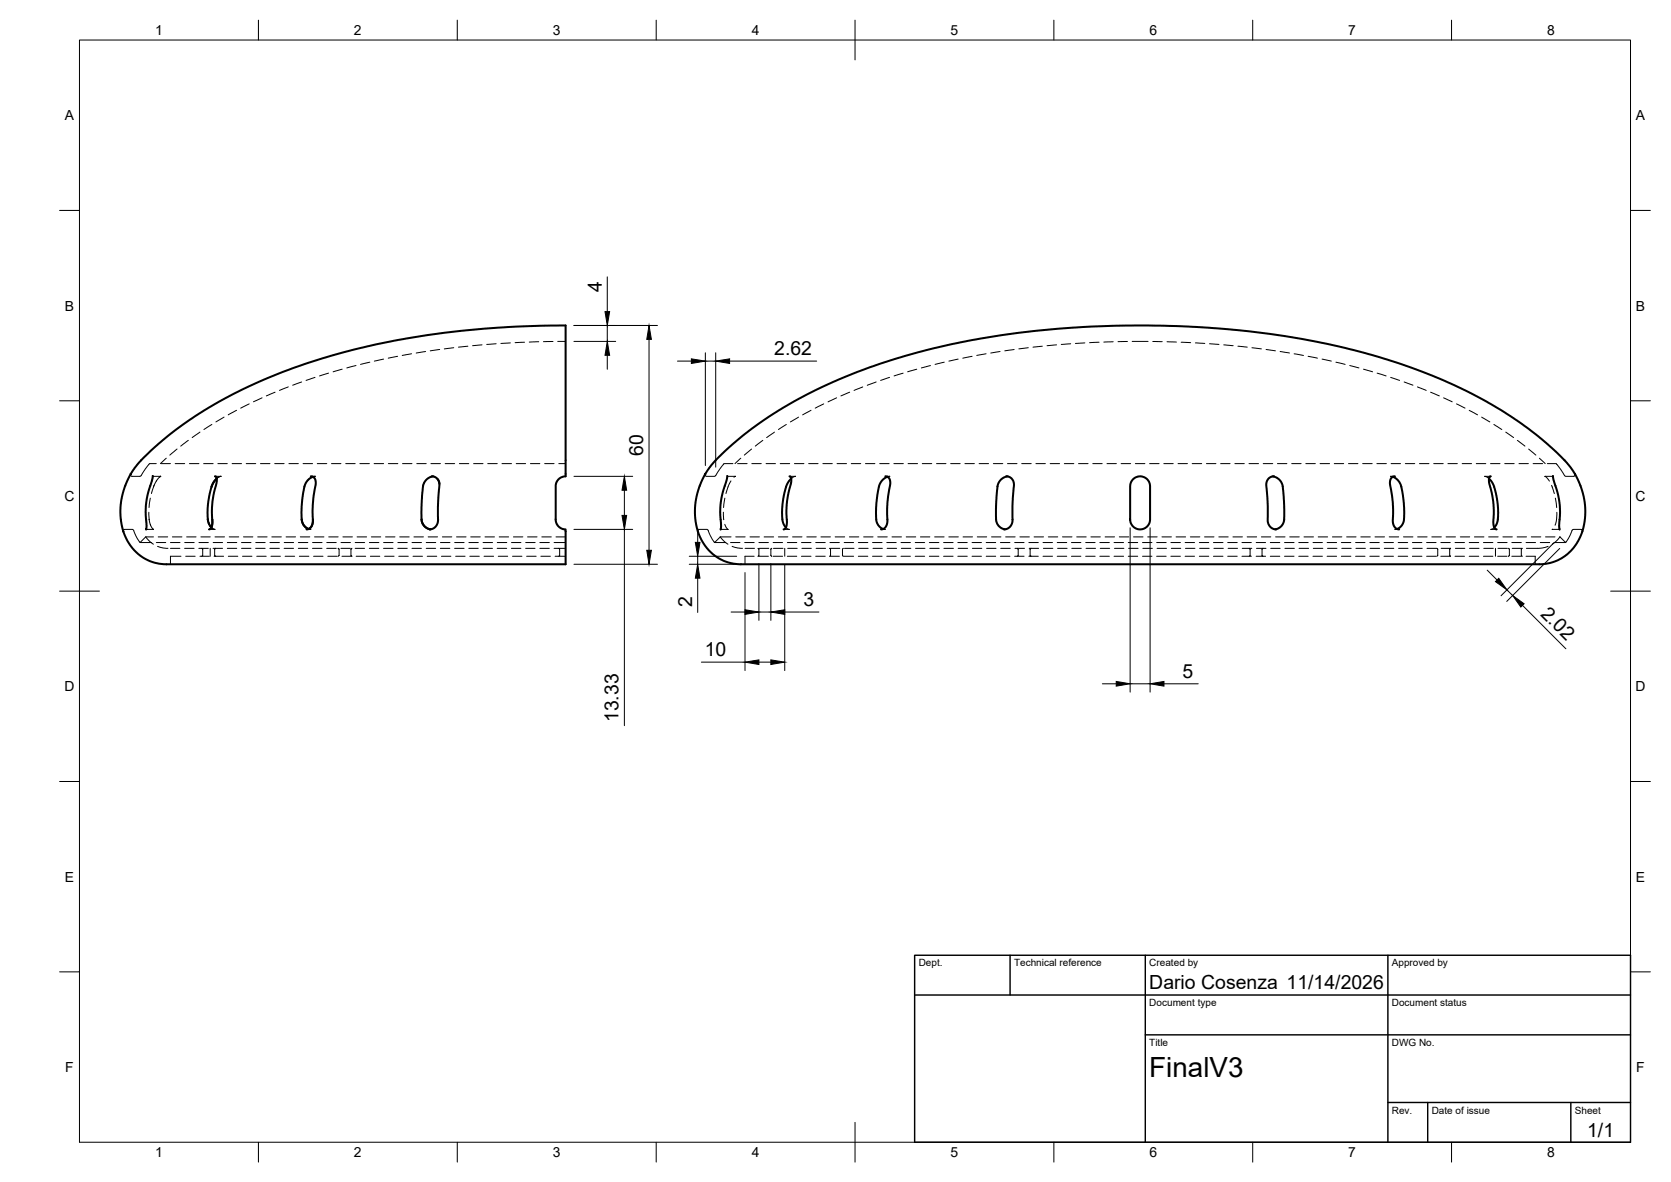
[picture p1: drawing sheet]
<svg xmlns="http://www.w3.org/2000/svg" width="420mm" height="297mm" viewBox="0 0 420 297" stroke-linecap="round" stroke-linejoin="round" font-family="sans-serif">
<!-- layer: Visible -->
<g fill="none" stroke="#000" stroke-width=".51">
<path d="M32.9 119.1h.1M35.9 115.3l3-3 3.9-3.2 4.9-3.6 3.6-2.3 9.2-5.1 10.6-4.6 5.7-2.1 6.1-1.9 11.2-2.9 13.3-2.4 12-1.4a205.9 205.9 0 0 1 22.8-.9v37.6a.23 .23 0 0 1-.1 .3 .23 .23 0 0 1-.3-.1l-1.2 .6-.6 .7-.3 .8v9l.3 .9 .5 .7 .7 .4 1 .2v8.8h-100.7l-1.5-.1-2.3-.7-1.6-.8-1.6-1.1-1.2-1.4-1.2-1.7-.9-1.8-.5-1.9-.4-2.2v-2.5l.2-2.1 .6-2.2 1.7-4.1 1.7-2.4zM38.4 119.6l-1.6 6.7-.2 2.1 .3 3.6-.2 1.1M54 119.7l.4 .3 .1 1-1.1 5-.1 2.2 .1 2.4M78.1 119.7l1 .4 .3 1-.8 6 .1 3.5M78.7 119.8l-.3 .1M78.7 119.8l-1 .6-.8 1-.7 2.9-.4 3.1 .1 3.2 .2 .9 .6 .8a1.01 1.01 0 0 0 1.1 .5 1.01 1.01 0 0 0 .7-1.1l.2-1.1M108.5 119.7l1.3 .4 .4 .6 .3 .7-.4 5.9 .1 3.4-.2 .8-.4 .8-.7 .5-.9 .2M108.8 119.7l-1.2 .5-1 1.2-.3 1.1-.3 3.3 .1 5.3 .3 .8 .6 .6 1.2 .5M177.3 119.1h.1M180.3 115.3l3.1-3 3.9-3.2 4.9-3.6 3.5-2.3 9.3-5.1 10.5-4.6 5.8-2.1 6.1-1.9 11.2-2.9 13.2-2.4 12.1-1.4a233.9 233.9 0 0 1 77.4 5.4 121.8 121.8 0 0 1 44.8 20.9l6.4 5.7 1.5 1.5 1.6 2.1 1.2 2.2 .8 2 .6 2.3 .4 2.7-.1 3.3-.6 2.5-1 2.5-1.3 1.9-1.6 1.6-2.3 1.4-2 .7-2.2 .3h-201.6l-1.5-.1-3.1-1.1-1.6-1-1.6-1.4-1.2-1.6-.9-1.6-.6-1.6-.5-2.1-.2-2.3 .1-2.2 .3-1.9 .8-2.6 1.8-3.8zM182.9 119.6l-1.7 6.7-.1 2.1 .2 3.6-.1 1.1"/>
<path d="M198.5 119.7l.4 .3 .1 1-.9 3.4-.3 2.4v5.1l-.3 .9-.5 .2M222.6 119.7l.8 .3 .5 1.1-.8 5.4v4.5l-.4 1.4-.5 .4-.7 .2M223.1 119.8l-1.1 .7-.8 1.2-.8 4.6v4.7l.7 1.3 1 .6M253 119.7l1.2 .4 .5 .6 .2 .7-.3 5.7v3.8l-.2 .8-.5 .8-.9 .5h-.6M253.3 119.7l-1.3 .5-1 1.3-.5 4.6v5l.8 1.3 .6 .4 .8 .2M320.1 119.7l1.2 .5 1 1.3 .6 4.6-.1 5-.8 1.3-.6 .4-.8 .2M320.4 119.7l-1.3 .4-.5 .6-.2 .7 .4 5.7-.1 3.8 .3 .8 .5 .8 .8 .5h.6M350.2 119.8l1.1 .7 .8 1.2 .9 4.6v4.7l-.8 1.3-.9 .6M350.7 119.7l-.8 .3-.4 1.1 .7 5.4v4.5l.5 1.4 .4 .4 .7 .2M374.8 119.7l-.3 .3-.1 1 .8 3.4 .3 2.4v5.1l.3 .9 .5 .2M390.5 119.6l1.6 6.7 .2 2.1-.3 3.6 .2 1.1M31 133.5v.1"/>
<path d="M52.3 130.5v.4M52.3 130.5l.6 1.7a.24 .24 0 0 0 .3 .3 .24 .24 0 0 0 .1-.4l.1-1.5M52.4 131.3l.2 .4M52.8 132l.2 .4M53.4 130.6l-.2 1.8-.4 .6h-.2M54.5 120.3l-1.1 1.4-.7 2.4-.5 3.8 .1 2.6M78.7 130.6l-.1 1-.3 .8-.7 .5-.5 .1M110 120.4l.5 1.2M198.9 120.3l-.8 .9-.4 1-.9 4.4-.1 4 .3 1 .6 1M284.8 120.5l1.3-.7h1.2l1.1 .6 .7 1.1v9.6l-.3 .8-.5 .6-1.1 .5h-1l-.8-.3-.7-.6-.5-1v-9l.2-1zM374.4 120.3l.8 .9 .4 1 1 4.4v4l-.2 1-.7 1"/>
</g>
<!-- layer: Hidden -->
<g fill="none" stroke="#000" stroke-width=".25">
<path d="M65.9 100l-2.2 1M69.2 98.6l-2.2 .9M72.5 97.2l-2.2 .9M75.8 96l-2.2 .8M79.2 94.8l-2.2 .8M82.6 93.8l-2.3 .7M86 92.8l-2.2 .6M89.5 91.8l-2.3 .7M93 91l-2.3 .6M96.5 90.2l-2.4 .5M100 89.5l-2.4 .5M103.5 88.9l-2.4 .4"/>
<path d="M107 88.3l-2.4 .4M110.6 87.8l-2.4 .4M114.1 87.4l-2.4 .3M117.6 87l-2.3 .2M121.2 86.7l-2.4 .2M124.8 86.4l-2.4 .2M128.3 86.2l-2.4 .1M131.9 86l-2.4 .1M135.5 85.9l-2.4 .1M139 85.8l-2.3 .1M140.2 85.8h2M210.4 100l-2.2 1"/>
<path d="M213.6 98.6l-2.2 .9M216.9 97.2l-2.2 .9M220.3 96l-2.2 .8M223.7 94.8l-2.3 .8M227.1 93.8l-2.3 .7M230.5 92.8l-2.3 .6M234 91.9l-2.3 .6M237.4 91l-2.3 .6M240.9 90.2l-2.3 .5M244.4 89.5l-2.3 .5M247.9 88.9l-2.3 .4M251.5 88.3l-2.4 .4"/>
<path d="M255 87.8l-2.4 .4M258.6 87.4l-2.4 .3M262.1 87l-2.4 .3M265.7 86.7l-2.4 .2M269.2 86.4l-2.4 .2M272.8 86.2l-2.4 .1M276.4 86l-2.4 .1M279.9 85.9l-2.4 .1M283.5 85.8l-2.4 .1M284.7 85.8h4M289.9 85.8l2.3 .1M293.4 85.9l2.4 .1"/>
<path d="M297 86l2.4 .1M300.6 86.2l2.3 .1M304.1 86.4l2.4 .2M307.7 86.7l2.4 .2M311.3 87l2.3 .2M314.8 87.4l2.4 .3M318.3 87.8l2.4 .4M321.9 88.3l2.3 .4M325.4 88.9l2.3 .4M328.9 89.5l2.4 .5M332.4 90.2l2.4 .5M335.9 91l2.3 .6"/>
<path d="M339.4 91.8l2.3 .7M342.8 92.8l2.3 .6M346.3 93.8l2.2 .7M349.7 94.8l2.2 .8M353.1 96l2.2 .8M356.4 97.2l2.2 .9M359.7 98.6l2.2 .9M363 100l2.1 1M38.4 119.6l.2 .1M38.6 119.7l-.2-.1-.3 1.5M38.6 119.7h1.8M39.3 116.5h-.7a1.69 1.69 0 0 0-2 1.2l-1.3 2h-2.2l-.2-.2v-.4"/>
<path d="M40.4 119.7l-1.1 1.2M40.4 119.7l-.3 .2M40.5 116.5h2.4M41.8 115.2l-1.5 1.3M44 116.5h2.4M44.5 112.8l-1.8 1.6M47.3 110.7l-1.9 1.4M47.6 116.5h2.4M50.3 108.6l-2 1.4M51.2 116.5h2.4M53.3 106.7l-2 1.2M54.8 116.5h2.3"/>
<path d="M56.3 104.8l-2 1.2M58.4 116.5h2.3M59.5 103.1l-2.1 1.2M61.9 116.5h2.4M62.7 101.5l-2.2 1.1M65.5 116.5h2.4M69.1 116.5h2.3M72.6 116.5h2.4M76.2 116.5h2.4M78.1 119.7h1.2M78.4 119.9l-1.2 1.1-.7 1.3M79.3 119.7l-.6 .1"/>
<path d="M79.8 116.5h2.4M83.4 116.5h2.3M86.9 116.5h2.4M90.5 116.5h2.4M94.1 116.5h2.4M97.6 116.5h2.4M101.2 116.5h2.4M104.8 116.5h2.4M108.4 116.5h2.3M109.1 119.7l-1.4 .4M109.1 119.7h-.6l.9 .2 .6 .5M109.1 119.7h-.3"/>
<path d="M111.9 116.5h2.4M115.5 116.5h2.4M119.1 116.5h2.4M122.6 116.5h2.4M126.2 116.5h2.4M129.8 116.5h2.4M133.4 116.5h2.3M136.9 116.5h2.4M140.5 116.5h1.7M182.9 119.6l2 .1-.4 .2M184.3 116.5h-1.2a1.69 1.69 0 0 0-2 1.2l-1.3 2h-2.2l-.3-.2v-.4M185.5 116.5h2.4"/>
<path d="M186.3 115.2l-1.5 1.3M189 112.8l-1.8 1.6M189 116.5h2.4M191.8 110.7l-1.9 1.4M192.6 116.5h2.4M194.7 108.6l-1.9 1.4M196.2 116.5h2.4M197.7 106.7l-2 1.2M198.5 119.7h1.5l-1.1 .6M199.7 116.5h2.4M200.8 104.8l-2.1 1.2M203.3 116.5h2.4"/>
<path d="M203.9 103.1l-2.1 1.2M206.9 116.5h2.4M207.1 101.5l-2.1 1.1M210.5 116.5h2.4M214 116.5h2.4M217.6 116.5h2.4M221.2 116.5h2.4M222.6 119.7h1.1l-.6 .1M224.7 116.5h2.4M228.3 116.5h2.4M231.9 116.5h2.4M235.5 116.5h2.3"/>
<path d="M239 116.5h2.4M242.6 116.5h2.4M246.2 116.5h2.4M249.8 116.5h2.3M253 119.7h.6h-.3M253.3 116.5h2.4M256.9 116.5h2.4M260.5 116.5h2.3M264.1 116.5h2.3M267.6 116.5h2.4M271.2 116.5h2.4M274.8 116.5h2.3"/>
<path d="M278.3 116.5h2.4M281.9 116.5h2.4M285.5 116.5h2.4M289.1 116.5h2.3M292.6 116.5h2.4M296.2 116.5h2.4M299.8 116.5h2.4M303.3 116.5h2.4M306.9 116.5h2.4M310.5 116.5h2.4M314 116.5h2.4M317.6 116.5h2.4"/>
<path d="M320.4 119.7h-.6h.3M321.2 116.5h2.4M324.8 116.5h2.4M328.3 116.5h2.4M331.9 116.5h2.4M335.5 116.5h2.4M339.1 116.5h2.3M342.6 116.5h2.4M346.2 116.5h2.4M349.8 116.5h2.3M350.7 119.7h-1.1l.6 .1M353.4 116.5h2.3"/>
<path d="M356.9 116.5h2.4M360.5 116.5h2.4M364.1 116.5h2.3M366.2 101.5l2.2 1.1M367.6 116.5h2.4M369.4 103.1l2.1 1.2M371.2 116.5h2.4M372.6 104.8l2 1.2M374.8 116.5h2.4M374.8 119.7h-1.5l1.1 .6M375.6 106.7l2 1.2M378.4 116.5h2.3"/>
<path d="M378.6 108.6l2 1.4M381.5 110.7l1.9 1.4M381.9 116.5h2.4M384.4 112.8l1.8 1.6M385.5 116.5h2.4M387.1 115.2l1.4 1.3M389.1 116.5h1.1a1.69 1.69 0 0 1 2 1.2l1.4 2h2.1l.3-.2v-.4M390.5 119.6l-2 .1 1.1 1.2M31 133.5v-.2l.3-.3 2.1 .1 1.8 3.2 1.4-1.4M35.2 136.3h2.9M36.6 134.9h2M36.6 134.9l1.1 1.2 .9 .7"/>
<path d="M36.7 130.6l.2 1.6M37.4 128.7l.1 1.8M37.5 130.5l.4 1.5M37.5 130.5v.1M37.8 131.8l.8 1.2M37.8 125.2l-.3 2.3M38.5 133h.1M38.6 133l-1.9 .1M38.6 122.4l-.5 1.6M38.8 122l-.2 .4M39.3 136.3h2.4M39.3 120.8l-.7 1.6"/>
<path d="M39.6 137.3l1.5 .4 1.1 .1M39.8 134.9h2.4M42.9 136.3h2.4M42.9 137.8h2.3M43.3 134.9h2.4M45.5 139.8h-2.6v2M46.4 137.8h2.4M46.4 136.3h2.4M46.7 139.8h2.4M46.9 134.9h2.4M50 137.8h2.4M50 136.3h2.4"/>
<path d="M50.3 139.8h2.3M50.5 134.9h2.4M50.7 137.8l.3 .2v1.6l-.3 .2M52.3 130.9l.1 .4M52.6 133l.4-.2a.26 .26 0 0 1 .2-.2 .26 .26 0 0 1 .3 .2l.5 .2zM52.6 131.7l.2 .3M52.9 137.8v2M53 132.4l.5 .4 .5 .2M53.6 137.8h2.4M53.6 136.3h2.4M53.8 139.8h2.4M54.1 134.9h2.4"/>
<path d="M54.2 137.8l-.2 .2v1.6l.2 .2M54.5 120.3l1.1-.6h-1.6l.3 .1 .2 .4v.9M57.1 136.3h2.4M57.1 137.8h2.4M57.4 139.8h2.4M57.6 134.9h2.4M60.7 136.3h2.4M60.7 137.8h2.4M61 139.8h2.4M61.2 134.9h2.4M64.3 137.8h2.4M64.3 136.3h2.4"/>
<path d="M64.6 139.8h2.3M64.8 134.9h2.4M67.9 137.8h2.4M67.9 136.3h2.4M68.1 139.8h2.4M68.3 134.9h2.4M71.4 137.8h2.4M71.5 136.3h2.3M71.7 139.8h2.4M71.9 134.9h2.4M75 136.3h2.4M75 137.8h2.4"/>
<path d="M75.3 139.8h2.4M75.5 134.9h2.4M77.1 133h1zM78.6 137.8h2.4M78.6 136.3h2.4M78.8 139.8h2.4M79.1 134.9h2.3M82.1 137.8h2.4M82.2 136.3h2.3M82.4 139.8h2.4M82.7 134.9h2.3M85 137.8l.3 .2v1.6l-.3 .2"/>
<path d="M85.7 137.8h2.4M85.7 136.3h2.4M86 139.8h2.4M86.2 134.9h2.4M88.5 137.8l-.3 .2v1.6l.3 .2M89.3 136.3h2.4M89.3 137.8h2.4M89.6 139.8h2.3M89.8 134.9h2.4M92.9 137.8h2.3M92.9 136.3h2.4M93.1 139.8h2.4"/>
<path d="M93.4 134.9h2.3M96.4 137.8h2.4M96.5 136.3h2.3M96.7 139.8h2.4M96.9 134.9h2.4M100 137.8h2.4M100 136.3h2.4M100.3 139.8h2.4M100.5 134.9h2.4M103.6 136.3h2.4M103.6 137.8h2.4M103.8 139.8h2.4"/>
<path d="M104.1 134.9h2.4M106.8 121l-.4 1.2M107.2 137.8h2.3M107.2 136.3h2.4M107.4 139.8h2.4M107.7 134.9h2.3M108.2 133h.3h-.5M110.5 121.6v.6M110.7 137.8h2.4M110.7 136.3h2.4M111 139.8h2.4M111.2 134.9h2.4"/>
<path d="M114.3 137.8h2.4M114.3 136.3h2.4M114.6 139.8h2.3M114.8 134.9h2.4M117.9 137.8h2.3M117.9 136.3h2.4M118.1 139.8h2.4M118.4 134.9h2.4M121.5 137.8h2.3M121.5 136.3h2.3M121.7 139.8h2.4M121.9 134.9h2.4"/>
<path d="M125 137.8h2.4M125 136.3h2.4M125.3 139.8h2.4M125.5 134.9h2.4M128.6 137.8h2.4M128.6 136.3h2.4M128.9 139.8h2.3M129.1 134.9h2.4M132.2 137.8h2.3M132.2 136.3h2.4M132.4 139.8h2.4M132.7 134.9h2.3"/>
<path d="M135.7 136.3h2.4M135.7 137.8h2.4M136 139.8h2.4M136.2 134.9h2.4M139.3 137.8h2.9M139.3 136.3h2.9M139.6 139.8h2.6M139.8 134.9h2.4M140.5 137.8l.2 .2v1.6l-.2 .2M175.5 133.6v-.4l.3-.2 2.1 .1 .9 1.9 .9 1.3M179.7 136.3h2.8M181.1 134.9h2.7"/>
<path d="M181.1 134.9l1.1 1.2 .8 .7M181.1 134.9l-1.4 1.4M181.9 128.7l.1 1.9M182.2 131.8l.4 .8 .4 .4-1.8 .1M182.3 125.2l-.4 2.3M183.7 136.3h2.4M183.8 120.8l-.6 1.3-.7 1.9M184.1 137.3l1.4 .4 1.2 .1M185 134.9h2.4M187.2 136.3h2.4M187.3 137.8h2.4M188.6 134.9h2.3"/>
<path d="M189.6 139.8h-2.3v2M190.6 137.8l.2 .2v1.6l-.2 .2M190.8 136.3h2.4M190.8 139.8h2.4M190.9 137.8h2.4M192.1 134.9h2.4M194.1 137.8l-.3 .2v1.6l.3 .2M194.4 136.3h2.4M194.4 139.8h2.4M194.5 137.8h2.4M195.7 134.9h2.4M197.3 137.8v2"/>
<path d="M197.6 132.6l.9 .4h-1.5M198 136.3h2.3M198 139.8h2.3M198.1 137.8h2.3M199.3 134.9h2.4M201.5 136.3h2.4M201.5 139.8h2.4M201.6 137.8h2.4M202.9 134.9h2.3M205.1 136.3h2.4M205.1 139.8h2.4M205.2 137.8h2.4"/>
<path d="M206.4 134.9h2.4M208.6 137.8l.2 .2v1.6l-.2 .2M208.7 136.3h2.4M208.7 139.8h2.4M208.8 137.8h2.4M210 134.9h2.4M212.1 137.8l-.3 .2v1.6l.3 .2M212.3 136.3h2.3M212.3 139.8h2.3M212.3 137.8h2.4M213.6 134.9h2.3M215.8 136.3h2.4"/>
<path d="M215.8 139.8h2.4M215.9 137.8h2.4M217.1 134.9h2.4M219.4 136.3h2.4M219.4 139.8h2.4M219.5 137.8h2.4M220.7 134.9h2.4M222.1 132.9l.5 .1h-1.1M223 136.3h2.3M223 139.8h2.3M223.1 137.8h2.3M224.3 134.9h2.4"/>
<path d="M226.5 136.3h2.4M226.5 139.8h2.4M226.6 137.8h2.4M227.9 134.9h2.4M230.1 136.3h2.4M230.1 139.8h2.4M230.2 137.8h2.4M231.4 134.9h2.4M233.7 136.3h2.4M233.7 139.8h2.4M233.8 137.8h2.4M235 134.9h2.4"/>
<path d="M237.3 136.3h2.3M237.3 139.8h2.3M237.3 137.8h2.4M238.6 134.9h2.4M240.8 136.3h2.4M240.8 139.8h2.4M240.9 137.8h2.4M242.1 134.9h2.4M244.4 136.3h2.4M244.4 139.8h2.4M244.5 137.8h2.4M245.7 134.9h2.4"/>
<path d="M248 136.3h2.4M248 139.8h2.4M248.1 137.8h2.3M249.3 134.9h2.4M251.5 139.8h2.4M251.5 136.3h2.4M251.6 137.8h2.4M252.7 133h.3h-.6M252.9 134.9h2.3M255.1 136.3h2.4M255.1 139.8h2.4M255.2 137.8h2.4"/>
<path d="M255.8 137.8l.2 .2v1.6l-.2 .2M256.4 134.9h2.4M258.7 136.3h2.4M258.7 139.8h2.4M258.8 137.8h2.4M259.2 137.8l-.2 .2v1.6l.2 .2M260 134.9h2.4M262.3 136.3h2.3M262.3 139.8h2.3M262.4 137.8h2.3M263.6 134.9h2.4M265.8 139.8h2.4"/>
<path d="M265.8 136.3h2.4M265.9 137.8h2.4M267.1 134.9h2.4M269.4 136.3h2.4M269.4 139.8h2.4M269.5 137.8h2.4M270.7 134.9h2.4M273 136.3h2.4M273 139.8h2.4M273.1 137.8h2.4M274.3 134.9h2.4M276.5 136.3h2.4"/>
<path d="M276.5 139.8h2.4M276.6 137.8h2.4M277.9 134.9h2.3M280.1 136.3h2.4M280.1 139.8h2.4M280.2 137.8h2.4M281.4 134.9h2.4M283.7 139.8h2.4M283.7 136.3h2.4M283.8 137.8h2.4M285 134.9h2.4M287.3 139.8h2.3"/>
<path d="M287.3 136.3h2.3M287.4 137.8h2.4M288.6 134.9h2.4M290.8 136.3h2.4M290.8 139.8h2.4M290.9 137.8h2.4M292.2 134.9h2.3M294.4 136.3h2.4M294.4 139.8h2.4M294.5 137.8h2.4M295.7 134.9h2.4M298 136.3h2.4"/>
<path d="M298 139.8h2.4M298.1 137.8h2.4M299.3 134.9h2.4M301.6 136.3h2.3M301.6 139.8h2.3M301.6 137.8h2.4M302.9 134.9h2.3M305.1 139.8h2.4M305.1 136.3h2.4M305.2 137.8h2.4M306.5 134.9h2.3M308.7 136.3h2.4"/>
<path d="M308.7 139.8h2.4M308.8 137.8h2.4M310 134.9h2.4M312.3 136.3h2.3M312.3 139.8h2.3M312.4 137.8h2.3M313.6 134.9h2.4M314.1 137.8l.2 .2v1.6l-.2 .2M315.8 136.3h2.4M315.8 139.8h2.4M315.9 137.8h2.4M317.2 134.9h2.3"/>
<path d="M317.6 137.8l-.3 .2v1.6l.3 .2M319.4 139.8h2.4M319.4 136.3h2.4M319.5 137.8h2.4M320.6 133h-.3h.6M320.7 134.9h2.4M323 136.3h2.4M323 139.8h2.4M323.1 137.8h2.4M324.3 134.9h2.4M326.6 136.3h2.3M326.6 139.8h2.3"/>
<path d="M326.6 137.8h2.4M327.9 134.9h2.4M330.1 136.3h2.4M330.1 139.8h2.4M330.2 137.8h2.4M331.4 134.9h2.4M333.7 136.3h2.4M333.7 139.8h2.4M333.8 137.8h2.4M335 134.9h2.4M337.3 136.3h2.4M337.3 139.8h2.4"/>
<path d="M337.4 137.8h2.3M338.6 134.9h2.4M340.8 136.3h2.4M340.8 139.8h2.4M340.9 137.8h2.4M342.2 134.9h2.4M344.4 136.3h2.4M344.4 139.8h2.4M344.5 137.8h2.4M345.7 134.9h2.4M348 136.3h2.4M348 139.8h2.4"/>
<path d="M348.1 137.8h2.4M349.3 134.9h2.4M351.3 132.9l-.6 .1h1.1M351.6 136.3h2.3M351.6 139.8h2.3M351.7 137.8h2.3M352.9 134.9h2.4M355.1 136.3h2.4M355.1 139.8h2.4M355.2 137.8h2.4M356.4 134.9h2.4M358.7 136.3h2.4"/>
<path d="M358.7 139.8h2.4M358.8 137.8h2.4M360 134.9h2.4M361.3 137.8l.2 .2v1.6l-.2 .2M362.3 136.3h2.4M362.3 139.8h2.4M362.4 137.8h2.3l-.2 .2v1.6l.2 .2M363.6 134.9h2.4M364.7 139.8h.1M365.8 136.3h2.4M365.8 139.8h2.4M366 137.8h2.3"/>
<path d="M367.2 134.9h2.3M369.4 136.3h2.4M369.4 139.8h2.4M369.5 137.8h2.4M370.7 134.9h2.4M373 136.3h2.4M373 139.8h2.4M373.1 137.8h2.4M374.3 134.9h2.4M375.7 132.6l-.9 .4h1.5M376 137.8v2M376.6 136.3h2.3"/>
<path d="M376.6 139.8h2.3M376.7 137.8h2.3M377.9 134.9h2.4M379.3 137.8l.2 .2v1.6l-.2 .2M380.1 136.3h2.4M380.1 139.8h2.4M380.2 137.8h2.4M381.5 134.9h2.3M382.8 137.8l-.3 .2v1.6l.3 .2M383.7 136.3h2.4M383.7 139.8h2.3v2M385 134.9h2.4"/>
<path d="M387.3 136.3h2.4M388.6 134.9h2.4M389.3 137.3l-2 .5h-3.5M390.1 122l.7 2M390.4 133l1.8 .1M390.9 136.3h2.8M391.1 125.2l.3 2.4M391.5 128.7l-.1 1.9-.4 1.4M392.2 134.9h.1M392.2 134.9l-.7 1-1.2 .9M392.2 134.9l1.5 1.4M397.9 133.6l-.1-.4-.2-.2-2.2 .1-.9 2.1-.8 1.1"/>
</g>
<!-- layer: BORDER -->
<g fill="none" stroke="#000" stroke-width=".25">
<path d="M20 10.1h390v276.9h-390zM65 5.1v5M115 5.1v5M165 5.1v5M215 5.1v10M265 5.1v5M315 5.1v5M365 5.1v5M15 52.9h5M410 52.9h5M15 100.7h5M410 100.7h5"/>
<path d="M15 148.6h10M405 148.6h10M15 196.4h5M410 196.4h5M15 244.2h5M410 244.2h5M65 287v5M115 287v5M165 287v5M215 282.1v9.9M265 287v5M315 287v5"/>
<path d="M365 287v5"/>
</g>
<!-- layer: TITLEBLOCK -->
<path d="M230 240.1h180v46.9h-180zM230 250h180M254 240.1v9.9M288 240.1v46.9M349 240.1v46.9M288 260.1h122M349 277.1h61M359 277.1v9.9M395 277.1v9.9" fill="none" stroke="#000" stroke-width=".36"/>
<!-- layer: FD_Dimensions -->
<g fill="none" stroke="#000" stroke-width=".25">
<path d="M152.7 69.6v8.7M144.3 81.8h21M144.3 85.8h10.5M152.7 81.8v4M152.7 89.3v3.5M163.2 85.3v53M170.3 90.7h3.5M177.4 88.7v28.3M177.4 90.7h2.6M180 88.7v28.7M183.5 90.7h21.8M144.3 119.7h14.8"/>
<path d="M144.3 133h14.8M157 123.2v6.3M157 133v49.4M173.3 139.8h11.9M175.4 132.8v3.5M175.4 139.8v2M284.2 132.6v41.3M289.2 132.6v41.3M390.7 136.4l-13.3 13.3M392.2 137.8l-13.3 13.3M144.3 141.8h21M173.3 141.8h11.9"/>
<path d="M175.4 145.3v8.6M183.8 153.8h3.5M187.3 143.9v24.6M190.8 141.7v14.2M190.8 153.8h3M193.8 141.7v14.2M197.3 141.9v26.6M197.3 153.8h8.6M374 143.3l2.4 2.5M378.9 148.2l1.4 1.5M382.8 152.1l10.9 10.9M176.4 166.4h10.9"/>
<path d="M190.8 166.4h3M277.2 171.8h3.5M284.2 171.8h5M292.7 171.8h8.6"/>
</g>
<g fill="#000" stroke="#000" stroke-width=".25">
<path d="M152.1 78.3h1.2l-.6 3.5zM152.7 85.8l.6 3.5h-1.2zM163.2 81.8l.6 3.5h-1.2zM173.8 90.2l3.6 .5-3.6 .6zM180 90.7l3.5-.5v1.1zM157 119.7l.6 3.5h-1.2zM156.4 129.5h1.2l-.6 3.5zM162.6 138.3h1.2l-.6 3.5zM174.8 136.3h1.2l-.6 3.5zM175.4 141.8l.6 3.5h-1.2zM187.3 153.2l3.5 .6-3.5 .6zM193.8 153.8l3.5-.6v1.2z"/>
<path d="M376 146.2l.9-.9 2 2.9zM380.3 149.7l2.9 2-.8 .9zM187.3 166.4l3.5-.6v1.2zM193.8 165.8l3.5 .6-3.5 .6zM280.7 171.2l3.5 .6-3.5 .6zM289.2 171.8l3.5-.6v1.2z"/>
</g>
<text font-size="7" x="289" y="270.6">FinalV3</text>
<g font-size="4.9">
<text x="151.3" y="73.5" transform="rotate(-90 151.3 73.5)">4</text>
<text x="194.7" y="89.3">2.62</text>
<text x="161.8" y="114.5" transform="rotate(-90 161.8 114.5)">60</text>
<text x="174" y="152.7" transform="rotate(-90 174 152.7)">2</text>
<text x="202" y="152.3">3</text>
<text x="387.2" y="154.5" transform="rotate(45 387.2 154.5)">2.02</text>
<text x="177.2" y="164.9">10</text>
<text x="297.4" y="170.4">5</text>
<text x="155.5" y="181.5" transform="rotate(-90 155.5 181.5)">13.33</text>
<text x="289" y="248.5">Dario Cosenza 11/14/2026</text>
<text x="399.1" y="285.7">1/1</text>
</g>
<g font-size="3.5">
<text x="39" y="8.8">1</text>
<text x="89" y="8.8">2</text>
<text x="139" y="8.8">3</text>
<text x="189" y="8.8">4</text>
<text x="239" y="8.8">5</text>
<text x="289" y="8.8">6</text>
<text x="339" y="8.8">7</text>
<text x="389" y="8.8">8</text>
<text x="16.3" y="30.2">A</text>
<text x="411.3" y="30.2">A</text>
<text x="16.3" y="78">B</text>
<text x="411.3" y="78">B</text>
<text x="16.2" y="125.9">C</text>
<text x="411.2" y="125.9">C</text>
<text x="16.2" y="173.7">D</text>
<text x="411.2" y="173.7">D</text>
<text x="16.3" y="221.6">E</text>
<text x="411.3" y="221.6">E</text>
<text x="16.4" y="269.4">F</text>
<text x="411.4" y="269.4">F</text>
<text x="39" y="290.8">1</text>
<text x="89" y="290.8">2</text>
<text x="139" y="290.8">3</text>
<text x="189" y="290.8">4</text>
<text x="239" y="290.8">5</text>
<text x="289" y="290.8">6</text>
<text x="339" y="290.8">7</text>
<text x="389" y="290.8">8</text>
</g>
<g font-size="2.5">
<text x="231" y="242.9">Dept.</text>
<text x="255" y="242.9">Technical reference</text>
<text x="289" y="242.9">Created by</text>
<text x="350" y="242.9">Approved by</text>
<text x="289" y="252.8">Document type</text>
<text x="350" y="252.8">Document status</text>
<text x="289" y="262.9">Title</text>
<text x="350" y="262.9">DWG No.</text>
<text x="350" y="279.9">Rev.</text>
<text x="360" y="279.9">Date of issue</text>
<text x="396" y="279.9">Sheet</text>
</g>
</svg>
